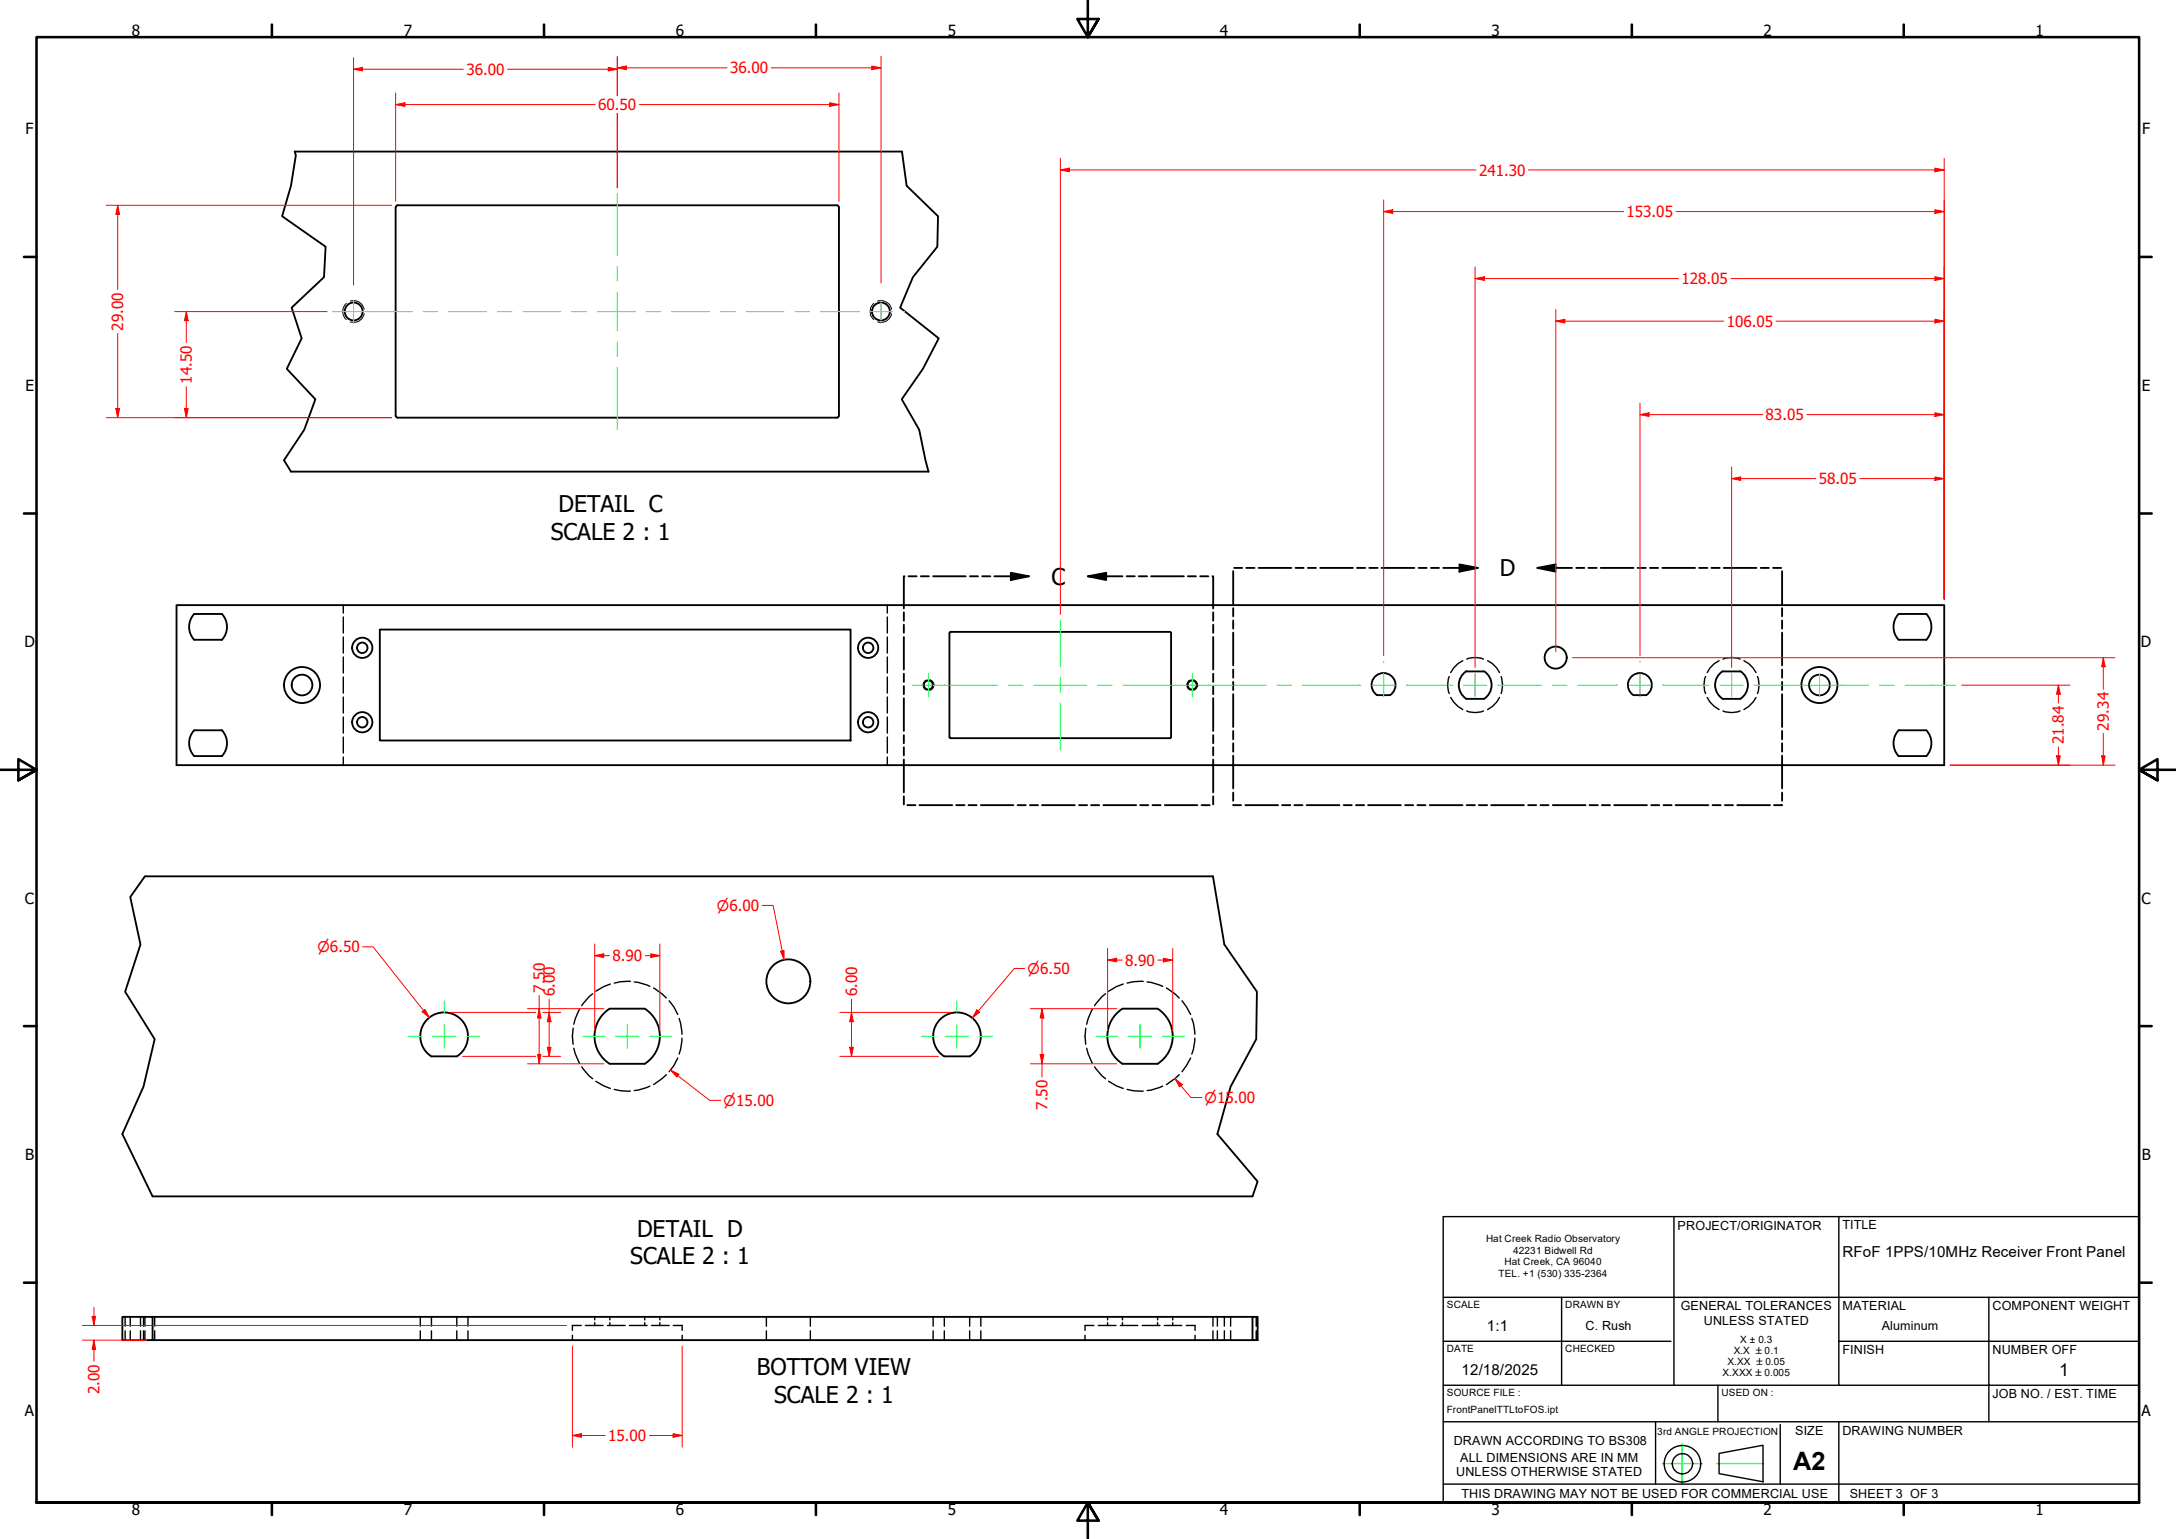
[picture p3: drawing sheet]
<svg xmlns="http://www.w3.org/2000/svg" width="594mm" height="420mm" viewBox="0 0 594 420" stroke-linecap="round" stroke-linejoin="round" font-family="sans-serif">
<!-- layer: Hidden (ANSI) -->
<g fill="none" stroke="#000" stroke-width=".38">
<path d="M93.7 165.2v2.2M93.7 168.4v4.4M93.7 173.9v4.4M93.7 179.4v4.3M242.3 165.2v2.2M242.3 168.4v4.4M242.3 173.9v4.4M242.3 179.4v4.3M400.4 179.9a6.1 6.1 0 0 1 4.6 0M470.4 179.9a6.3 6.3 0 0 1 4.6 0M93.7 184.8v4.4M93.7 190.3v4.4"/>
<path d="M93.7 195.7v4.4M242.3 184.8v4.4M242.3 190.3v4.4M242.3 195.7v4.4M395.7 184.7a6.3 6.3 0 0 0 0 4.6M396 190.4l.9 1.3 1.2 1.2 1.3 .8M399.4 180.4l-1.3 .7-1.2 1.3-.9 1.2M400.4 194.1a6.1 6.1 0 0 0 4.6 0M406.1 180.4l1.3 .7 1.2 1.3 .8 1.2M409.4 190.4l-.8 1.3-1.2 1.2-1.3 .8M409.8 184.7a7.2 7.2 0 0 1 0 4.6M465.6 184.7a6.3 6.3 0 0 0 0 4.6"/>
<path d="M466.1 190.4l.8 1.3 1.2 1.2 1.2 .8M469.3 180.4l-1.2 .7-1.2 1.3-.8 1.2M470.4 194.1a6.3 6.3 0 0 0 4.6 0M476.1 180.4l1.3 .7 1.2 1.3 .8 1.2M479.4 190.4l-.8 1.3-1.2 1.2-1.3 .8M479.8 184.7a6.3 6.3 0 0 1 0 4.6M93.7 201.2v4.4M93.7 206.7v2.2M242.3 201.2v4.4M242.3 206.7v2.2M158.2 275.5l-1.2 2.7-.3 1.4M161.8 271.3l-1 .8-2 2.5"/>
<path d="M166.6 268.6l-1.8 .7-2.1 1.3M172.1 267.9l-2.6 .1-1.8 .4M173.2 268.1l1 .1 3.2 1.1M178.4 269.7l2.3 1.6 1.2 1.2M182.7 273.2l1.3 1.7 1 2.1M185.4 278l.4 1.3 .4 3.1M298.3 275.5l-1.2 2.7-.4 1.4M301.8 271.3l-.9 .8-2.1 2.5M306.6 268.6l-1.8 .7-2.2 1.3M312.1 267.9l-2.7 .1-1.7 .4M313.2 268.1l1.1 .1 3.1 1.1M318.5 269.7l2.2 1.6 1.2 1.2"/>
<path d="M322.7 273.2l1.2 1.7 1.2 2.1M325.4 278l.4 1.3 .4 3.1M156.5 280.7l-.2 2.2 .2 2.2M156.7 286.2l.3 1.4 1.2 2.7M158.8 291.3l2 2.4 1 .8M162.7 295.2l2.1 1.3 1.8 .7M167.7 297.4l1.8 .4 2.6 .1M177.4 296.5l-3.2 1.1-1 .1M181.9 293.4l-3.5 2.7M185 288.8l-1 2.1-1.3 1.7M186.2 283.4l-.4 3.1-.4 1.3M296.4 280.7l-.2 2.2 .2 2.2"/>
<path d="M296.7 286.2l.4 1.4 1.2 2.7M298.8 291.3l2.1 2.4 .9 .8M302.6 295.2l2.2 1.3 1.8 .7M307.7 297.4l1.7 .4 2.7 .1M317.4 296.5l-3.1 1.1-1.1 .1M321.9 293.4l-3.4 2.7M325.1 288.8l-1.2 2.1-1.2 1.7M326.2 283.4l-.4 3.1-.4 1.3M34.2 359.5v2.6M35.6 359.5v2.6M38.4 359.5v2.6M39.2 359.5v2.6"/>
<path d="M39.6 359.5v2.6M42.2 359.5v2.6M114.7 359.5v2.6M117.8 359.5v2.6M124.7 359.5v2.6M127.8 359.5v2.6M162.4 359.5v.8M166.5 359.5v.8M176 359.5v.8M180.1 359.5v.8M209.2 359.5v2.6M221.2 359.5v2.6"/>
<path d="M254.8 359.5v2.6M257.8 359.5v2.6M264.7 359.5v2.6M267.8 359.5v2.6M302.4 359.5v.8M306.5 359.5v.8M316 359.5v.8M320.2 359.5v.8M331.2 359.5v2.6M332.4 359.5v2.6M334.3 359.5v2.6M336 359.5v2.6"/>
<path d="M343 359.5v2.6M343.2 359.5v2.6M34.2 363.3v2.6M35.6 363.3v2.6M38.4 363.3v2.6M39.2 363.3v2.6M39.6 363.3v2.6M42.2 363.3v2.6M114.7 363.3v2.6M117.8 363.3v2.6M124.7 363.3v2.6M127.8 363.3v2.6"/>
<path d="M156.3 364.5v1.4M158.7 361.9h-2.4v1.3M159.8 361.9h4.9M162.4 361.1v.8M165.9 361.9h4.8M166.5 361.1v.8M171.8 361.9h4.9M176 361.1v.8M177.9 361.9h4.8M180.1 361.1v.8M183.8 361.9h2.4v1.3M186.2 364.5v1.4"/>
<path d="M209.2 363.3v2.6M221.2 363.3v2.6M254.8 363.3v2.6M257.8 363.3v2.6M264.7 363.3v2.6M267.8 363.3v2.6M296.2 364.5v1.4M298.6 361.9h-2.4v1.3M299.8 361.9h4.9M302.4 361.1v.8M305.9 361.9h4.7M306.5 361.1v.8"/>
<path d="M311.8 361.9h4.9M316 361.1v.8M317.9 361.9h4.7M320.2 361.1v.8M323.8 361.9h2.5v1.3M326.3 364.5v1.4M331.2 363.3v2.6M332.4 363.3v2.6M334.3 363.3v2.6M336 363.3v2.6M343 363.3v2.6M343.2 363.3v2.6"/>
</g>
<!-- layer: Hidden Narrow (ANSI) -->
<path d="M94.6 82.8a2.87 2.87 0 0 0 0 4.4M95.6 82.2a2.94 2.94 0 0 1 3.8 2.2M99.4 85.6a2.84 2.84 0 0 1-3.8 2.3M238.6 82.8a2.87 2.87 0 0 0 0 4.4M239.6 82.2a2.94 2.94 0 0 1 3.8 2.2M243.4 85.6a2.84 2.84 0 0 1-3.8 2.3M253 185.7a1.4 1.4 0 0 0-1 1.3 1.4 1.4 0 0 0 1 1.4M253.9 185.6a1.49 1.49 0 0 1 1.1 1.4 1.49 1.49 0 0 1-1.1 1.4M325.1 185.7a1.4 1.4 0 0 0-1.1 1.3 1.4 1.4 0 0 0 1.1 1.4M325.9 185.6a1.49 1.49 0 0 1 1.1 1.4 1.49 1.49 0 0 1-1.1 1.4" fill="none" stroke="#000" stroke-width=".27"/>
<!-- layer: Visible (ANSI) -->
<g fill="none" stroke="#000" stroke-width=".51">
<path d="M80.5 41.4h165.8M108 56.6l.1 56.9 .2 .5h120.2l.5-.5M108.1 56.5l.5-.5h119.9l.5 .5M229 56.6v57M79.4 128.8h174.1M48.2 165.2h482.6v43.7h-482.6zM53 167.6a5.2 5.2 0 0 0 0 7.1M53.1 174.7h7.5M53.1 167.6h7.5M60.6 167.6a5.2 5.2 0 0 1 0 7.1M103.7 171.9h128.5v30.3h-128.5zM259.2 172.8v28.5"/>
<path d="M259.5 172.5h60M259.5 172.6l-.2 .2M319.5 172.6l.2 .2M319.7 172.8v28.5M518.4 167.6h7.5a5.2 5.2 0 0 1 0 7.1h-7.5a5.2 5.2 0 0 1 0-7.1zM53 199.3a5.2 5.2 0 0 0 0 7.1M53.1 199.4h7.5M60.6 199.3a5.2 5.2 0 0 1 0 7.1M375.5 184.6a3.3 3.3 0 0 1 4.8 .4 3.3 3.3 0 0 1-.8 4.8h-3.5a3.3 3.3 0 0 1-.5-5.2zM400.3 183.3h4.8M400.3 183.2a4.5 4.5 0 0 0 0 7.6h4.8a4.5 4.5 0 0 0 .1-7.6M446 189.8h3.4a3.3 3.3 0 0 0 .8-4.9 3.3 3.3 0 0 0-5 0 3.3 3.3 0 0 0 .8 4.9"/>
<path d="M470.3 183.2a4.5 4.5 0 0 0 0 7.6h4.8a4.5 4.5 0 0 0 0-7.6M470.3 183.3h4.8M53.1 206.4h7.5M259.3 201.2l.2 .3M259.5 201.5h60M319.7 201.2l-.2 .3M518.4 206.4a5.2 5.2 0 0 1 0-7.1l7.5 .1a5.2 5.2 0 0 1 0 7M518.4 206.4h7.5M39.6 239.2h291.6M166.4 275.4a8.9 8.9 0 0 0 0 15M166.5 275.4h9.5a8.9 8.9 0 0 1 0 15h-9.5M316 275.4h-9.6a8.9 8.9 0 0 0 0 15h9.6"/>
<path d="M316 275.4a8.9 8.9 0 0 1 0 15M117.8 288.4a6.5 6.5 0 0 1-1.5-9.7 6.5 6.5 0 0 1 9.9 0 6.5 6.5 0 0 1-1.5 9.7M117.8 288.4h6.9M257.8 288.4a6.5 6.5 0 0 1-1.5-9.7 6.5 6.5 0 0 1 9.9 0 6.5 6.5 0 0 1-1.5 9.7M257.8 288.4h6.9M41.7 326.6h300.2M41.7 359.5h300.2M41.7 365.9h300.2"/>
<circle cx="96.6" cy="85" r="2.44"/>
<circle cx="240.5" cy="85" r="2.44"/>
<circle cx="98.9" cy="176.9" r="1.43"/>
<circle cx="98.9" cy="176.9" r="2.76"/>
<circle cx="237" cy="176.9" r="1.43"/>
<circle cx="237" cy="176.9" r="2.76"/>
<circle cx="424.7" cy="179.5" r="3"/>
<circle cx="82.5" cy="187" r="2.83"/>
<circle cx="82.5" cy="187" r="4.9"/>
<circle cx="98.9" cy="197.2" r="1.43"/>
<circle cx="98.9" cy="197.2" r="2.76"/>
<circle cx="237" cy="197.2" r="1.43"/>
<circle cx="237" cy="197.2" r="2.76"/>
<circle cx="253.5" cy="187" r="1.24"/>
<circle cx="325.5" cy="187" r="1.24"/>
<circle cx="496.7" cy="187" r="2.83"/>
<circle cx="496.7" cy="187" r="4.9"/>
<circle cx="215.2" cy="267.9" r="6"/>
</g>
<!-- layer: Break Line (ANSI) -->
<path d="M80.5 41.4l.3 1-1.4 8.3-2.4 8.3 11.9 8.4-.4 8.3-8.9 8.3 2.8 8.4-4.1 8.3 7.8 8.3-3 8.3-5.6 8.3 1.9 3.2M246.3 41.4l1.2 9.3 8.6 8.3-.2 8.4-6.7 8.3-3.5 8.3 10.6 8.4-4.3 8.3-5.8 8.3 4.8 8.3 2.5 11.5M39.6 239.2l-4 5.7 2.8 13-4.2 12.8 8 13-3 13-5.8 12.9 8.3 17M331.2 239.2l3.1 18.7 8.9 12.8-.2 13-7 13-3.6 12.9 10.9 13-1.4 4M33.4 359.5h8.3v6.4h-8.3zM341.9 359.5h1.4v6.4h-1.4z" fill="none" stroke="#000" stroke-width=".51"/>
<!-- layer: Detail Boundary (ANSI) -->
<g fill="none" stroke="#000" stroke-width=".51">
<path d="M247 157.3h-.2v8.8M248 157.3h2.3M251.4 157.3h2.2M254.8 157.3h8.9M264.8 157.3h2.2M268.2 157.3h2.2M271.5 157.3h9.4M276 156.4l4.9 .9-4.9 1zM297 157.3l5-.9v1.9zM297 157.3h9.5M307.6 157.3h2.2M310.9 157.3h2.3"/>
<path d="M314.3 157.3h8.9M324.3 157.3h2.2M327.7 157.3h2.2M331 157.3h.2v8.8M336.7 155.9v9M336.9 155h2.3M340.2 155h2.3M343.6 155h9M353.7 155h2.2M357.1 155h2.2M360.4 155h9M370.5 155h2.2"/>
<path d="M373.8 155h2.3M377.2 155h8.9M387.3 155h2.2M390.7 155h2.2M394 155h9.5M398.5 154.1l5 .9-5 1.1zM419.7 155l5-.9v2zM419.7 155h9.5M430.3 155h2.3M433.6 155h2.3M437 155h9M447.1 155h2.2"/>
<path d="M450.5 155h2.2M453.8 155h9M463.9 155h2.3M467.2 155h2.3M470.6 155h9M480.7 155h2.2M484.1 155h2.2M486.5 155.9v9M246.8 167.2v2.3M246.8 170.5v2.3M246.8 173.9v8.9M331.2 167.2v2.3"/>
<path d="M331.2 170.5v2.3M331.2 173.9v8.9M336.7 166v2.3M336.7 169.4v2.2M336.7 172.7v9M486.5 166v2.3M486.5 169.4v2.2M486.5 172.7v9M246.8 183.9v2.3M246.8 187.3v2.2M246.8 190.6v9M331.2 183.9v2.3"/>
<path d="M331.2 187.3v2.2M331.2 190.6v9M336.7 182.8v2.2M336.7 186.2v2.2M336.7 189.5v9M336.7 199.6v2.2M486.5 182.8v2.2M486.5 186.2v2.2M486.5 189.5v9M486.5 199.6v2.2M246.8 200.7v2.2M246.8 204v2.2"/>
<path d="M246.8 207.4v8.9M246.8 217.4v2.2M247.7 219.8h2.2M251 219.8h9M261 219.8h2.3M264.4 219.8h2.2M267.8 219.8h8.9M277.8 219.8h2.2M281.2 219.8h2.2M284.5 219.8h8.9M294.6 219.8h2.2M297.9 219.8h2.2"/>
<path d="M301.2 219.8h9M311.3 219.8h2.2M314.6 219.8h2.3M318 219.8h8.9M328 219.8h2.3M331.2 200.7v2.2M331.2 204v2.2M331.2 207.4v8.9M331.2 217.4v2.2M336.7 219.8h2.1M336.7 202.9v2.3M336.7 206.3v8.9"/>
<path d="M336.7 216.4v2.2M340 219.8h8.9M350 219.8h2.3M353.4 219.8h2.2M356.7 219.8h9M366.8 219.8h2.3M370.2 219.8h2.2M373.5 219.8h9M383.6 219.8h2.2M387 219.8h2.2M390.3 219.8h9M400.4 219.8h2.3"/>
<path d="M403.7 219.8h2.3M407.1 219.8h9M417.2 219.8h2.2M420.6 219.8h2.2M423.9 219.8h9M434 219.8h2.2M437.3 219.8h2.2M440.7 219.8h8.9M450.8 219.8h2.2M454.2 219.8h2.2M457.5 219.8h8.9M467.6 219.8h2.2"/>
<path d="M470.9 219.8h2.2M474.3 219.8h8.9M486.5 219.8h-2.2M486.5 202.9v2.3M486.5 206.3v8.9M486.5 216.4v2.2"/>
</g>
<path d="M276 156.4l4.9 .9-4.9 1zM297 157.3l5-.9v1.9zM398.5 154.1l5 .9-5 1.1zM419.7 155l5-.9v2z" fill="#000"/>
<!-- layer: Border (ANSI) -->
<g fill="none" stroke="#000" stroke-width=".7">
<path d="M74.2 6.7v3.4M148.5 6.7v3.4M222.8 6.7v3.4M297 .2v9.9l-2.9-4.9h5.8l-2.9 4.9 2.9-4.9M371.2 6.7v3.4M445.5 6.7v3.4M519.7 6.7v3.4M6.5 70.1h3.5M584 70.1h3.4M6.5 140.2h3.5M584 140.2h3.4M0 210.2h10l-5-3v5.8l5-2.8-5 2.8"/>
<path d="M594 210.2h-10l5-3v5.8l-5-2.8 5 2.8M6.5 280.1h3.5M584 280.1h3.4M6.5 350.2h3.5M584 350.2h3.4M10 410.2v-400.1h574v400.1h-574h574M74.2 410.2v3.4M148.5 410.2v3.4M222.8 410.2v3.4M299.9 415.1l-2.9-4.9 2.9 4.9h-5.8l2.9-4.9v10M371.2 410.2v3.4M445.5 410.2v3.4"/>
<path d="M519.7 410.2v3.4"/>
</g>
<!-- layer: Sketch Geometry(Design Office) -->
<g fill="none" stroke="#000" stroke-width=".38">
<path d="M394 332.1h190v78.1h-190zM457 332.1v46.1M502 332.1v46.1M394 354.2h190M426.3 354.2v24M543 354.2v24h41M394 366.2h62.2M394 378.2h108M469 378.2v10M502 366.2h82M502 378.2h41v10M394 388.2h190"/>
<path d="M452 388.2v17M459.3 399.6v5.3M469.3 396.8l12-2.2v9.9l-12-2.2zM486 388.9v16.3M502 388.2v22M394 405.2h190"/>
<circle cx="459.3" cy="399.6" r="5"/>
<circle cx="459.3" cy="399.6" r="2.76"/>
</g>
<path d="M453.8 399.6h10.9M459.3 394.2v10.7M468.7 399.6h12.8" fill="none" stroke="#0f0" stroke-width=".38"/>
<!-- layer: Center Mark (ANSI) -->
<path d="M96.5 81.9v6.3M240.5 81.9v6.3" fill="none" stroke="#00ff40" stroke-width=".27"/>
<!-- layer: Centerline (ANSI) -->
<g fill="none" stroke="#00ff40" stroke-width=".27">
<path d="M168.5 52.9v16.9M168.5 72.8v4M168.5 79.8v10.5M90.9 85.1h21.6M115.5 85.1h4M122.5 85.1h10.3M135.8 85.1h4M142.8 85.1h10.3M156.1 85.1h4M163.1 85.1h10.3M168.5 93.3v4M176.4 85.1h4"/>
<path d="M183.4 85.1h10.3M196.7 85.1h4M203.7 85.1h10.4M217 85.1h4M224 85.1h10.4M234.4 85.1h.1M237.4 85.1h6.3M246.7 85.1h.1M168.5 100.3v16.9"/>
</g>
<!-- layer: Dimension (ANSI) -->
<path d="M108 28.6h2.6" fill="none" stroke="#f00" stroke-width=".27"/>
<path d="M108 28.6l2.6-.6v1.1z" fill="#f00"/>
<path d="M108 28.6l2.6-.6v1.1zM226.5 28.6h2.5" fill="none" stroke="#f00" stroke-width=".27"/>
<path d="M226.5 28l2.5 .6-2.5 .5z" fill="#f00"/>
<path d="M96.5 18.9h2.5M108 25.4v29.6M110.6 28.6h51.9M174.6 28.6h51.9M226.5 28l2.5 .6-2.5 .5zM229 25.4v29.6" fill="none" stroke="#f00" stroke-width=".27"/>
<path d="M96.5 18.9l2.5-.5v.9z" fill="#f00"/>
<path d="M96.5 18.9l2.5-.5v.9zM166.1 18.9h2.4" fill="none" stroke="#f00" stroke-width=".27"/>
<path d="M166.1 18.4l2.4 .5-2.4 .4z" fill="#f00"/>
<path d="M96.5 15.7v62.1M99 18.9h27.5M138.6 18.9h27.5M166.1 18.4l2.4 .5-2.4 .4zM168.5 15.7v10.4M168.5 18.5h2.5M168.5 31v20.3" fill="none" stroke="#f00" stroke-width=".27"/>
<path d="M168.5 18.5l2.5-.5v1z" fill="#f00"/>
<path d="M168.5 18.5l2.5-.5v1zM238 18.5h2.5" fill="none" stroke="#f00" stroke-width=".27"/>
<path d="M238 18l2.5 .5-2.5 .5z" fill="#f00"/>
<path d="M168.5 15.3v10.8M171 18.5h27.5M210.6 18.5h27.4M238 18l2.5 .5-2.5 .5zM240.5 15.3v62M168.5 31v20.3M50.9 111.5v2.5" fill="none" stroke="#f00" stroke-width=".27"/>
<path d="M50.4 111.5h1l-.5 2.5z" fill="#f00"/>
<path d="M50.9 85.1v2.4M50.4 111.5h1l-.5 2.5z" fill="none" stroke="#f00" stroke-width=".27"/>
<path d="M50.9 85.1l.5 2.4h-1z" fill="#f00"/>
<path d="M47.7 85.1h41.6M50.9 85.1l.5 2.4h-1zM50.9 87.5v6M32.1 111.5v2.5M47.7 114h59.2M50.9 105.6v5.9" fill="none" stroke="#f00" stroke-width=".27"/>
<path d="M31.6 111.5h1l-.5 2.5z" fill="#f00"/>
<path d="M32.1 56v2.5M31.6 111.5h1l-.5 2.5z" fill="none" stroke="#f00" stroke-width=".27"/>
<path d="M32.1 56l.5 2.5h-1z" fill="#f00"/>
<path d="M29 56h77.9M32.1 56l.5 2.5h-1zM32.1 58.5v20.5M32.1 91v20.5M29 114h77.9M562 206.4v2.5" fill="none" stroke="#f00" stroke-width=".27"/>
<!-- layer: Center Mark (ANSI) -->
<path d="M253.5 183.9v6.3M325.5 183.9v6.3M377.8 180.6v.2M377.8 183.9v6.3M402.7 183.9v6.3M447.7 180.6v.2M447.7 183.9v6.3M472.8 183.9v6.3M496.8 183.9v6.3" fill="none" stroke="#00ff40" stroke-width=".27"/>
<!-- layer: Centerline (ANSI) -->
<g fill="none" stroke="#00ff40" stroke-width=".27">
<path d="M249 187h23.3M275.3 187h4M282.3 187h14.4M299.7 187h4M306.6 187h39M348.6 187h4M355.6 187h15.9M374.6 187h6.3M383.9 187h12.7M399.5 187h6.4M408.9 187h11.9M423.9 187h3.9"/>
<path d="M430.8 187h10.8M444.6 187h6.3M453.9 187h12.6M469.6 187h6.3M478.9 187h31.3M513.1 187h4M520.1 187h13.9"/>
</g>
<!-- layer: Dimension (ANSI) -->
<path d="M561.5 206.4h1l-.5 2.5z" fill="#f00"/>
<path d="M562 187v2.5M561.5 206.4h1l-.5 2.5z" fill="none" stroke="#f00" stroke-width=".27"/>
<path d="M562 187l.5 2.5h-1z" fill="#f00"/>
<path d="M528.3 113.2h2.5M535.6 187h29.5M562 187l.5 2.5h-1zM562 189.5v2.4M532.4 208.9h32.7M562 203.9v2.5" fill="none" stroke="#f00" stroke-width=".27"/>
<path d="M528.3 112.7l2.5 .5-2.5 .5z" fill="#f00"/>
<path d="M447.7 113.2h2.5M528.3 112.7l2.5 .5-2.5 .5z" fill="none" stroke="#f00" stroke-width=".27"/>
<path d="M447.7 113.2l2.5-.5v1z" fill="#f00"/>
<path d="M447.7 113.2l2.5-.5v1zM447.7 110v69M450.2 113.2h31.1M493.3 113.2h35M530.8 110v53.6M528.3 130.7h2.5" fill="none" stroke="#f00" stroke-width=".27"/>
<path d="M528.3 130.2l2.5 .5-2.5 .5z" fill="#f00"/>
<path d="M472.8 130.7h2.4M528.3 130.2l2.5 .5-2.5 .5z" fill="none" stroke="#f00" stroke-width=".27"/>
<path d="M472.8 130.7l2.4-.5v1z" fill="#f00"/>
<path d="M377.8 57.8h2.4M472.8 130.7l2.4-.5v1zM472.8 127.5v54.7M475.2 130.7h20.5M507.7 130.7h20.6M530.8 127.5v36.1" fill="none" stroke="#f00" stroke-width=".27"/>
<path d="M377.8 57.8l2.4-.5v1z" fill="#f00"/>
<path d="M377.8 57.8l2.4-.5v1zM528.3 57.8h2.5" fill="none" stroke="#f00" stroke-width=".27"/>
<path d="M528.3 57.3l2.5 .5-2.5 .5z" fill="#f00"/>
<path d="M377.8 54.6v124.4M380.2 57.8h63.1M457.6 57.8h70.7M528.3 57.3l2.5 .5-2.5 .5zM530.8 54.6v109M402.7 76.1h2.6" fill="none" stroke="#f00" stroke-width=".27"/>
<path d="M402.7 76.1l2.6-.6v1.1z" fill="#f00"/>
<path d="M402.7 76.1l2.6-.6v1.1zM528.3 76.1h2.5" fill="none" stroke="#f00" stroke-width=".27"/>
<path d="M528.3 75.5l2.5 .6-2.5 .5z" fill="#f00"/>
<path d="M289.5 46.4h2.5M402.7 72.9v109.3M405.3 76.1h52.9M472.6 76.1h55.7M528.3 75.5l2.5 .6-2.5 .5zM530.8 72.9v90.7" fill="none" stroke="#f00" stroke-width=".27"/>
<!-- layer: Centerline (ANSI) -->
<path d="M289.5 169.3v12.7M289.5 185v4M289.5 192v12.7" fill="none" stroke="#00ff40" stroke-width=".27"/>
<!-- layer: Dimension (ANSI) -->
<path d="M289.5 46.4l2.5-.5v1z" fill="#f00"/>
<path d="M289.5 46.4l2.5-.5v1zM528.3 46.4h2.5" fill="none" stroke="#f00" stroke-width=".27"/>
<path d="M528.3 45.9l2.5 .5-2.5 .5z" fill="#f00"/>
<path d="M289.5 43.2v124.5M292 46.4h111M417.3 46.4h111M528.3 45.9l2.5 .5-2.5 .5zM530.8 43.2v120.4M232.5 285.9v2.5" fill="none" stroke="#f00" stroke-width=".27"/>
<!-- layer: Center Mark (ANSI) -->
<g fill="none" stroke="#00ff40" stroke-width=".27">
<path d="M121.3 273.2v3.5M121.3 279.8v6.3M171.3 279.8v3.1h-3.2h6.3h-3.1v3.2zM261.2 273.2v3.5M261.2 279.8v6.3M111.6 282.9h3.5M118.1 282.9h6.4M127.4 282.9h3.5M159.2 282.9h5.9M177.4 282.9h5.9M251.6 282.9h3.5M258.1 282.9h6.3"/>
<path d="M267.4 282.9h3.6M299.2 282.9h5.9M308.1 282.9h6.4h-3.2v3.2v-6.3v3.1zM317.4 282.9h5.9"/>
</g>
<!-- layer: Dimension (ANSI) -->
<path d="M232 285.9h1l-.5 2.5z" fill="#f00"/>
<path d="M232.5 276.4v2.5M232 285.9h1l-.5 2.5z" fill="none" stroke="#f00" stroke-width=".27"/>
<path d="M232.5 276.4l.5 2.5h-1z" fill="#f00"/>
<path d="M229.3 276.4h30.4M232.5 276.4l.5 2.5h-1zM232.5 272.8v3.6M232.5 278.9v7M229.3 288.4h26.9M284.5 287.9v2.5" fill="none" stroke="#f00" stroke-width=".27"/>
<path d="M284 287.9h1l-.5 2.5z" fill="#f00"/>
<path d="M284.5 275.4v2.5M284 287.9h1l-.5 2.5z" fill="none" stroke="#f00" stroke-width=".27"/>
<path d="M284.5 275.4l.5 2.5h-1z" fill="#f00"/>
<path d="M267.1 276l-1.7 1.9M281.3 275.4h23.6M284.5 275.4l.5 2.5h-1zM284.5 277.9v10M281.3 290.4h23.6M284.5 290.4v3.6" fill="none" stroke="#f00" stroke-width=".27"/>
<path d="M266.7 275.7l.8 .6-2.1 1.6z" fill="#f00"/>
<path d="M266.7 275.7l.8 .6-2.1 1.6zM279.7 264.4h-2.8l-9.8 11.6M317.6 262.1h2.6" fill="none" stroke="#f00" stroke-width=".27"/>
<path d="M317.6 261.6l2.6 .5-2.6 .5z" fill="#f00"/>
<path d="M302.4 262.1h2.5M317.6 261.6l2.6 .5-2.6 .5z" fill="none" stroke="#f00" stroke-width=".27"/>
<path d="M302.4 262.1l2.5-.5v1z" fill="#f00"/>
<path d="M302.4 258.9v22.4M320.2 258.9v22.4M302.4 262.1l2.5-.5v1zM304.9 262.1h1.5M316.1 262.1h1.5M320.8 294.5l1.6 1.9" fill="none" stroke="#f00" stroke-width=".27"/>
<path d="M320.8 294.5l2 1.6-.8 .6z" fill="#f00"/>
<path d="M149.9 285.9v2.5M320.8 294.5l2 1.6-.8 .6zM322.4 296.4l2.7 3.2h3" fill="none" stroke="#f00" stroke-width=".27"/>
<path d="M149.4 285.9h1l-.5 2.5z" fill="#f00"/>
<path d="M149.9 276.4v2.5M149.4 285.9h1l-.5 2.5z" fill="none" stroke="#f00" stroke-width=".27"/>
<path d="M149.9 276.4l.5 2.5h-1z" fill="#f00"/>
<path d="M115.6 275.9l1.6 1.9M122.9 276.4h23.3M148.2 276.4h4.9M149.9 276.4l.5 2.5h-1zM149.9 272.8v3.6M149.9 278.9v7M126.3 288.4h19.9M148.2 288.4h4.9" fill="none" stroke="#f00" stroke-width=".27"/>
<path d="M115.3 276.2l.7-.6 1.2 2.2z" fill="#f00"/>
<path d="M99 258.5h2.9l13.7 17.4M115.3 276.2l.7-.6 1.2 2.2zM162.4 260.9h2.4" fill="none" stroke="#f00" stroke-width=".27"/>
<path d="M162.4 260.9l2.4-.5v1z" fill="#f00"/>
<path d="M162.4 260.9l2.4-.5v1zM177.7 260.9h2.4" fill="none" stroke="#f00" stroke-width=".27"/>
<path d="M177.7 260.4l2.4 .5-2.4 .5z" fill="#f00"/>
<path d="M162.4 257.7v23.6M180.1 257.7v23.6M147.2 275.4v2.5M164.8 260.9h1.6M176.1 260.9h1.6M177.7 260.4l2.4 .5-2.4 .5z" fill="none" stroke="#f00" stroke-width=".27"/>
<path d="M147.2 275.4l.5 2.5h-1z" fill="#f00"/>
<path d="M147.2 275.4l.5 2.5h-1zM147.2 287.9v2.5" fill="none" stroke="#f00" stroke-width=".27"/>
<path d="M146.7 287.9h1l-.5 2.5z" fill="#f00"/>
<path d="M144 275.4h20.8M147.2 271.8v3.6M147.2 277.9v10M144 290.4h20.8M146.7 287.9h1l-.5 2.5zM183.1 292.1l1.9 1.6" fill="none" stroke="#f00" stroke-width=".27"/>
<path d="M183.1 292.1l2.3 1.2-.6 .7z" fill="#f00"/>
<path d="M183.1 292.1l2.3 1.2-.6 .7zM185 293.7l8.7 6.7h3.1M25.7 365.9v2.5" fill="none" stroke="#f00" stroke-width=".27"/>
<path d="M25.7 365.9l.4 2.5h-1z" fill="#f00"/>
<path d="M25.7 359.4v2.5M25.7 365.9l.4 2.5h-1z" fill="none" stroke="#f00" stroke-width=".27"/>
<path d="M25.1 359.4h1l-.4 2.5z" fill="#f00"/>
<path d="M25.1 359.4h1l-.4 2.5zM25.7 356.9v2.5M22.5 365.9h17.5M22.5 361.9h132.2M25.7 368.4v3.2M156.3 391.9h2.4" fill="none" stroke="#f00" stroke-width=".27"/>
<path d="M156.3 391.9l2.4-.5v1z" fill="#f00"/>
<path d="M156.3 391.9l2.4-.5v1zM183.8 391.9h2.4" fill="none" stroke="#f00" stroke-width=".27"/>
<path d="M183.8 391.4l2.4 .5-2.4 .5z" fill="#f00"/>
<path d="M424.8 87.7h2.4M156.3 367.5v27.6M186.2 367.5v27.6M158.7 391.9h6.5M177.3 391.9h6.5M183.8 391.4l2.4 .5-2.4 .5z" fill="none" stroke="#f00" stroke-width=".27"/>
<path d="M424.8 87.7l2.4-.5v1z" fill="#f00"/>
<path d="M424.8 87.7l2.4-.5v1zM528.3 87.7h2.5" fill="none" stroke="#f00" stroke-width=".27"/>
<path d="M528.3 87.2l2.5 .5-2.5 .5z" fill="#f00"/>
<path d="M424.8 84.5v93.4M427.2 87.7h43.4M484.9 87.7h43.4M528.3 87.2l2.5 .5-2.5 .5zM530.8 84.5v79.1M213.6 259.6l.5 2.4" fill="none" stroke="#f00" stroke-width=".27"/>
<path d="M213.1 259.7l1-.2v2.5z" fill="#f00"/>
<path d="M574.2 206.4v2.5M208.1 247.2h3l2.5 12.4M213.1 259.7l1-.2v2.5z" fill="none" stroke="#f00" stroke-width=".27"/>
<path d="M573.8 206.4h.9l-.5 2.5z" fill="#f00"/>
<path d="M574.2 179.6v2.4M573.8 206.4h.9l-.5 2.5z" fill="none" stroke="#f00" stroke-width=".27"/>
<path d="M574.2 179.6l.5 2.4h-.9z" fill="#f00"/>
<path d="M429.3 179.6h148.1M574.2 179.6l.5 2.4h-.9zM574.2 182v6.2M532.4 208.9h45M574.2 200.2v6.2" fill="none" stroke="#f00" stroke-width=".27"/>
<text font-size="6.9" x="489.5" y="401.4">A2</text>
<g font-size="6.3">
<text x="152.5" y="139.9">DETAIL C</text>
<text x="150.4" y="147.4">SCALE 2 : 1</text>
<text x="287.1" y="159.6">C</text>
<text x="409.4" y="157.3">D</text>
<text x="173.9" y="337.7">DETAIL D</text>
<text x="172.1" y="345.2">SCALE 2 : 1</text>
<text x="206.6" y="375.5">BOTTOM VIEW</text>
<text x="211.3" y="383.1">SCALE 2 : 1</text>
</g>
<text font-size="4.8" x="562.2" y="375.6">1</text>
<g font-size="4.2">
<text x="36" y="9.8">8</text>
<text x="110.2" y="9.8">7</text>
<text x="184.5" y="9.8">6</text>
<text x="258.8" y="9.8">5</text>
<text x="333" y="9.8">4</text>
<text x="407.2" y="9.8">3</text>
<text x="481.5" y="9.8">2</text>
<text x="555.8" y="9.8">1</text>
<text x="7" y="36.7">F</text>
<text x="584.8" y="36.7">F</text>
<text x="6.9" y="106.7">E</text>
<text x="584.8" y="106.7">E</text>
<text x="6.7" y="176.7">D</text>
<text x="584.5" y="176.7">D</text>
<text x="6.8" y="246.7">C</text>
<text x="584.6" y="246.7">C</text>
<text x="6.9" y="316.7">B</text>
<text x="584.7" y="316.7">B</text>
<text x="6.8" y="386.7">A</text>
<text x="584.6" y="386.7">A</text>
<text x="36" y="413.6">8</text>
<text x="110.2" y="413.6">7</text>
<text x="184.5" y="413.6">6</text>
<text x="258.8" y="413.6">5</text>
<text x="333" y="413.6">4</text>
<text x="407.2" y="413.6">3</text>
<text x="481.5" y="413.6">2</text>
<text x="555.8" y="413.6">1</text>
</g>
<g font-size="4.2" fill="#f00">
<text x="127.3" y="20.4">36.00</text>
<text x="199.3" y="20">36.00</text>
<text x="163.3" y="30.1">60.50</text>
<text x="403.8" y="47.9">241.30</text>
<text x="444.1" y="59.3">153.05</text>
<text x="459" y="77.6">128.05</text>
<text x="471.4" y="89.2">106.05</text>
<text x="33.7" y="90.3" transform="rotate(-90 33.7 90.3)">29.00</text>
<text x="52.4" y="104.8" transform="rotate(-90 52.4 104.8)">14.50</text>
<text x="482" y="114.7">83.05</text>
<text x="496.6" y="132.2">58.05</text>
<text x="563.5" y="203.2" transform="rotate(-90 563.5 203.2)">21.84</text>
<text x="575.8" y="199.4" transform="rotate(-90 575.8 199.4)">29.34</text>
<text x="167.2" y="262.4">8.90</text>
<text x="307.2" y="263.6">8.90</text>
<text x="148.7" y="271" transform="rotate(-90 148.7 271)">7.50</text>
<text x="151.4" y="271.9" transform="rotate(-90 151.4 271.9)">6.00</text>
<text x="234" y="271.9" transform="rotate(-90 234 271.9)">6.00</text>
<text x="286" y="302.9" transform="rotate(-90 286 302.9)">7.50</text>
<text x="27.2" y="380.6" transform="rotate(-90 27.2 380.6)">2.00</text>
<text x="166.1" y="393.4">15.00</text>
</g>
<g font-size="4.1">
<text x="503" y="343.2">RFoF 1PPS/10MHz Receiver Front Panel</text>
<text x="406" y="363.4">1:1</text>
<text x="399" y="375.4">12/18/2025</text>
</g>
<g font-size="3.9" fill="#f00">
<text x="195.7" y="248.6">⌀6.00</text>
<text x="86.7" y="259.9">⌀6.50</text>
<text x="280.5" y="265.9">⌀6.50</text>
<text x="197.5" y="301.9">⌀15.00</text>
<text x="328.9" y="301.1">⌀15.00</text>
</g>
<g font-size="3.4">
<text x="458" y="335.7">PROJECT/ORIGINATOR</text>
<text x="503" y="335.6">TITLE</text>
<text x="458.9" y="357.7">GENERAL TOLERANCES</text>
<text x="503" y="357.7">MATERIAL</text>
<text x="544" y="357.7">COMPONENT WEIGHT</text>
<text x="432.9" y="363.1">C. Rush</text>
<text x="465.1" y="361.6">UNLESS STATED</text>
<text x="513.8" y="363.1">Aluminum</text>
<text x="503" y="369.7">FINISH</text>
<text x="544" y="369.7">NUMBER OFF</text>
<text x="544" y="381.7">JOB NO. / EST. TIME</text>
<text x="396.9" y="394.4">DRAWN ACCORDING TO BS308</text>
<text x="490.1" y="391.7">SIZE</text>
<text x="503" y="391.7">DRAWING NUMBER</text>
<text x="398.7" y="399.1">ALL DIMENSIONS ARE IN MM</text>
<text x="397.6" y="403">UNLESS OTHERWISE STATED</text>
<text x="399" y="408.9">THIS DRAWING MAY NOT BE USED FOR COMMERCIAL USE</text>
<text x="505" y="408.9">SHEET 3 OF 3</text>
</g>
<g font-size="2.7">
<text x="405.7" y="339.1">Hat Creek Radio Observatory</text>
<text x="410.7" y="345.5">Hat Creek, CA 96040</text>
<text x="413.1" y="342.3">42231 Bidwell Rd</text>
<text x="409.1" y="348.6">TEL. +1 (530) 335-2364</text>
<text x="395" y="357.2">SCALE</text>
<text x="427.4" y="357.2">DRAWN BY</text>
<text x="395" y="369.2">DATE</text>
<text x="427.4" y="369.2">CHECKED</text>
<text x="473.3" y="369.7">X.X ±0.1</text>
<text x="475.1" y="366.6">X ± 0.3</text>
<text x="470.3" y="375.6">X.XXX ±0.005</text>
<text x="471.6" y="372.7">X.XX ±0.05</text>
<text x="395" y="381.2">SOURCE FILE :</text>
<text x="470" y="381.2">USED ON :</text>
<text x="395" y="385.7">FrontPanelTTLtoFOS.ipt</text>
<text x="452.4" y="391.6">3rd ANGLE PROJECTION</text>
</g>
</svg>
